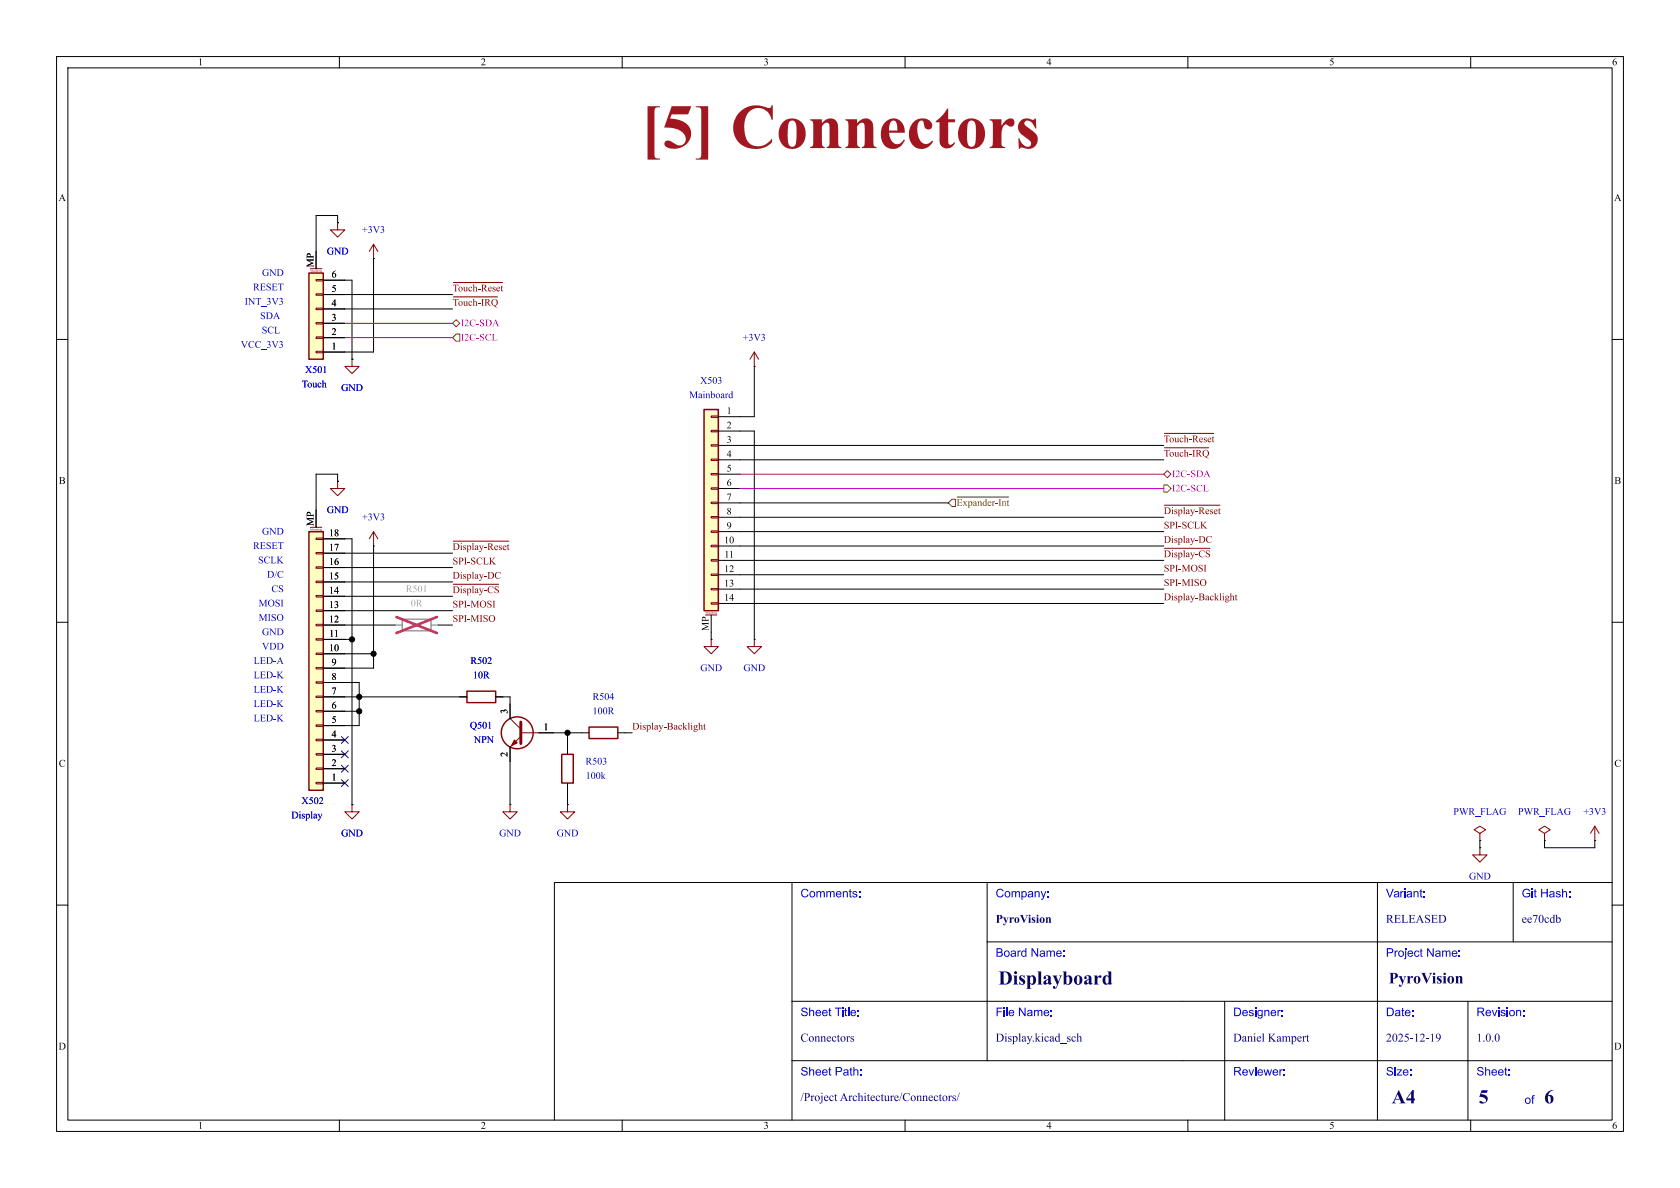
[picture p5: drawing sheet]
<svg xmlns="http://www.w3.org/2000/svg" width="297mm" height="210mm" viewBox="0 0 297 210" stroke-linecap="round" stroke-linejoin="round" font-family="sans-serif">
<g fill="none" stroke="#000" stroke-width=".18">
<path d="M10 10h277v190h-277zM12 12h273v186h-273zM60 10v2M110 10v2M160 10v2M210 10v2M260 10v2M10 60h2M285 60h2M10 110h2M285 110h2M140 156v42"/>
<path d="M174.5 156v31.5M243.5 156v42M267.5 156v10.5M285 156h-187v42M10 160h2M140 177h145M174.5 166.5h110.5M216.5 177v21M259.5 177v21M285 160h2M60 198v2M110 198v2"/>
<path d="M140 187.5h145M160 198v2M210 198v2M260 198v2"/>
</g>
<path d="M54.6 48.3h2.5v15.2h-2.5z" fill="#ffffc2"/>
<g fill="none" stroke="#840000" stroke-width=".25">
<path d="M54.6 48.3h2.5v15.2h-2.5zM82.5 122.2h5.1v2h-5.1zM104.1 128.5h5.1v2.1h-5.1z"/>
<circle cx="91.4" cy="129.5" r="2.82"/>
</g>
<g fill="none" stroke="#840000" stroke-width=".18">
<path d="M59.7 39.4v1.2h1.3l-1.3 1.3-1.3-1.3h1.3M54.9 47.5h2M55.9 59.6h1.2v.2h-1.2zM55.9 57h1.2v.3h-1.2zM55.9 54.5h1.2v.2h-1.2zM55.9 51.9h1.2v.3h-1.2zM55.9 49.4h1.2v.3h-1.2zM66 43.2l-.7 1.3M66 43.2l.8 1.3M66 43.2v2.5M55.9 62.1h1.2v.3h-1.2zM133.3 62.2l-.7 1.3"/>
<path d="M133.3 62.2l.8 1.3M133.3 62.2v2.6M125.7 113v1.3h1.3l-1.3 1.3-1.2-1.3h1.2M133.3 113v1.3h1.3l-1.3 1.3-1.2-1.3h1.2M90.2 127l1.9 1.9M92.1 129.5h3.1M92.1 130.2l-1.9 1.9M62.2 142.2v1.3h1.3l-1.3 1.3-1.2-1.3h1.2M90.2 142.2v1.3h1.2l-1.2 1.3-1.3-1.3h1.3M100.3 142.2v1.3h1.3l-1.3 1.3-1.2-1.3h1.2"/>
</g>
<g fill="none" stroke="#000" stroke-width=".18">
<path d="M59.7 39.4h.1M55.9 44.5v3M57.1 59.7h3.9M57.1 57.2h3.9M57.1 54.6h3.9M57.1 52.1h3.9M57.1 49.5h3.9M66 45.7h.1M57.1 62.2h3.9M133.3 64.8h.1M125.7 113h.1M133.3 113h.1"/>
<path d="M81.3 123.2h1.2M87.6 123.2h1.3M90.2 124.5v2.5M90.2 132.1v2.5M95.2 129.5h2.6M102.9 129.5h1.2M109.2 129.5h1.3M62.2 142.2h.1M90.2 142.2h.1M100.3 142.2h.1"/>
</g>
<path d="M71.1 109.5h5.1v2h-5.1z" fill="none" stroke="#9c9b98" stroke-width=".25"/>
<path d="M69.8 110.5h1.3M76.2 110.5h1.3" fill="none" stroke="#7a7a77" stroke-width=".18"/>
<path d="M70.1 109.1l7.1 2.8M77.2 109.1l-7.1 2.8" fill="none" stroke="#e12e31" stroke-width=".46"/>
<path d="M92.1 127.6v3.8" fill="none" stroke="#840000" stroke-width=".51"/>
<path d="M90.9 130.8l.5 .5-1 .5z" fill="#840000" stroke="#840000" stroke-width=".18"/>
<path d="M54.6 94h2.5v45.7h-2.5z" fill="#ffffc2"/>
<path d="M54.6 94h2.5v45.7h-2.5zM99.3 133.4h2v5h-2z" fill="none" stroke="#840000" stroke-width=".25"/>
<g fill="none" stroke="#840000" stroke-width=".18">
<path d="M62.2 63.5v1.3h1.3l-1.3 1.2-1.2-1.2h1.2M54.9 93.2h2M55.9 97.7h1.2v.2h-1.2zM55.9 95.1h1.2v.3h-1.2zM59.7 85.1v1.3h1.3l-1.3 1.2-1.3-1.2h1.3M66 94l-.7 1.3M66 94l.8 1.3M66 94v2.5M55.9 118h1.2v.2h-1.2zM55.9 115.4h1.2v.3h-1.2zM55.9 112.9h1.2v.3h-1.2zM55.9 110.4h1.2v.2h-1.2z"/>
<path d="M55.9 107.8h1.2v.3h-1.2zM55.9 105.3h1.2v.2h-1.2zM55.9 102.7h1.2v.3h-1.2zM55.9 100.2h1.2v.3h-1.2zM55.9 138.3h1.2v.3h-1.2zM55.9 135.8h1.2v.2h-1.2zM55.9 133.2h1.2v.3h-1.2zM55.9 130.7h1.2v.2h-1.2zM55.9 128.1h1.2v.3h-1.2zM55.9 125.6h1.2v.3h-1.2zM55.9 123.1h1.2v.2h-1.2zM55.9 120.5h1.2v.3h-1.2z"/>
<path d="M261.6 149.9v1.2h1.3l-1.3 1.3-1.3-1.3h1.3M273 147.3l1.1-.6-1.1-.6-1 .6 1 .6v1.3M281.9 146.1l-.7 1.2M281.9 146.1l.8 1.2M281.9 146.1v2.5"/>
</g>
<g fill="none" stroke="#000" stroke-width=".18">
<path d="M62.2 63.5h.1M55.9 90.2v3M57.1 97.8h3.9M57.1 95.3h3.9M59.7 85.1h.1M66 96.5h.1M57.1 118.1h3.9M57.1 115.6h3.9M57.1 113h3.9M57.1 110.5h3.9M57.1 108h3.9M57.1 105.4h3.9"/>
<path d="M57.1 102.9h3.9M57.1 100.3h3.9M57.1 138.4h3.9M57.1 135.9h3.9M57.1 133.4h3.9M57.1 130.8h3.9M57.1 128.3h3.9M57.1 125.7h3.9M57.1 123.2h3.9M57.1 120.7h3.9M100.3 132.1v1.3M100.3 138.4v1.3"/>
<path d="M261.6 149.9h.1M273 148.6h.1M281.9 148.6h.1"/>
</g>
<path d="M124.5 72.4h2.5v35.6h-2.5z" fill="#ffffc2"/>
<path d="M124.5 72.4h2.5v35.6h-2.5z" fill="none" stroke="#840000" stroke-width=".25"/>
<g fill="none" stroke="#840000" stroke-width=".18">
<path d="M80.1 49.9h8.7M80.1 52.5h7.9M125.7 73.5h1.3v.3h-1.3zM125.7 76.1h1.3v.2h-1.3zM125.7 78.6h1.3v.3h-1.3zM205.9 79.2h7.8M205.9 76.6h8.7M80.1 95.7h9.9M125.7 81.2h1.3v.2h-1.3zM125.7 83.7h1.3v.2h-1.3zM125.7 86.2h1.3v.3h-1.3zM125.7 88.8h1.3v.2h-1.3z"/>
<path d="M125.7 91.3h1.3v.3h-1.3zM125.7 93.9h1.3v.2h-1.3zM125.7 96.4h1.3v.2h-1.3zM125.7 98.9h1.3v.3h-1.3zM205.9 96.9h8M205.9 89.3h9.8M80.1 103.3h8.1M124.7 108.7h2M125.7 101.5h1.3v.2h-1.3zM125.7 104h1.3v.3h-1.3zM125.7 106.6h1.3v.2h-1.3zM261.6 147.3l1-.6-1-.6-1 .6 1 .6v1.3"/>
</g>
<g fill="none" stroke="#000" stroke-width=".18">
<path d="M59.7 39.4h.1M59.7 39.4v-1.3h-3.8v9.4M57.1 49.5h5.1v14M57.1 52.1h22.9M57.1 54.6h22.9M57.1 59.7h3.9M57.1 57.2h3.9M66 45.7v16.5h-8.9M62.2 63.5h.1M127 76.2h6.3v36.8M127 78.7h78.7M133.3 64.8v8.9h-6.3"/>
<path d="M57.1 95.3h5.1v46.9M57.1 97.8h22.9M59.7 85.1h.1M59.7 85.1v-1.3h-3.8v9.4M66 96.5v21.6h-8.9M127 81.3h78.7M127 83.8h3.8M127 86.4h3.8M127 88.9h40.6M127 91.4h78.7M127 94h78.7M127 96.5h78.7"/>
<path d="M127 99.1h78.7M57.1 105.4h22.9M57.1 115.6h8.9M57.1 110.5h12.7M57.1 113h5.1M57.1 102.9h22.9M57.1 100.3h22.9M57.1 108h22.9M77.5 110.5h2.5M125.7 108.7v4.3M127 101.6h78.7M127 104.1h78.7"/>
<path d="M127 106.7h78.7M57.1 123.2h25.4M57.1 120.7h6.4v7.6h-6.4M57.1 125.7h6.4M57.1 138.4h3.9M57.1 135.9h3.9M57.1 133.4h3.9M57.1 130.8h3.9M87.6 123.2h2.6v3.8M90.2 132.1v10.1M95.2 129.5h7.7M100.3 129.5v2.6"/>
<path d="M100.3 139.7v2.5M110.5 129.5h1.3M62.2 142.2h.1M261.6 148.6h.1M261.6 148.6v1.3M273 148.6v1.3h8.9v-1.3"/>
</g>
<path d="M80 57.2l.6-.7 .7 .7-.7 .6zM80.6 59.1h.7v1.2h-.7l-.6-.6zM168.3 88.3h.6v1.2h-.6l-.7-.6zM169.2 87.9h9.1M205.7 85.7h.7l.6 .7-.6 .6h-.7zM205.7 83.8l.7-.6 .6 .6-.6 .7z" fill="none" stroke="#725600" stroke-width=".18"/>
<path d="M61 57.2h19M61 59.7h19M130.8 86.4h74.9M130.8 83.8h74.9" fill="none" stroke="#c200c2" stroke-width=".18"/>
<path d="M60.4 130.2l1.2 1.2M60.4 137.8l1.2 1.2M60.4 132.7l1.2 1.3M60.4 135.3l1.2 1.2M61.6 130.2l-1.2 1.2M61.6 137.8l-1.2 1.2M61.6 132.7l-1.2 1.3M61.6 135.3l-1.2 1.2" fill="none" stroke="#000084" stroke-width=".18"/>
<g fill="#000" stroke="#000" stroke-width=".18">
<circle cx="62.2" cy="113" r=".46"/>
<circle cx="66" cy="115.6" r=".46"/>
<circle cx="63.5" cy="123.2" r=".46"/>
<circle cx="63.5" cy="125.7" r=".46"/>
<circle cx="100.3" cy="129.5" r=".46"/>
</g>
<text font-size="11.1" fill="#a21622" x="113.3" y="29.1">[5] Connectors</text>
<g font-size="3.5" fill="#00007f">
<text x="176.5" y="174.9">Displayboard</text>
<text x="246" y="195.9">A4</text>
<text x="261.4" y="196">5</text>
<text x="273" y="196">6</text>
</g>
<text font-size="2.8" fill="#00007f" x="245.5" y="174.6">PyroVision</text>
<g font-size="2.1" fill="#00f">
<text x="141.5" y="159.2">Comments:</text>
<text x="176" y="159.2">Company:</text>
<text x="245" y="159.2">Variant:</text>
<text x="269" y="159.2">Git Hash:</text>
<text x="176" y="169.7">Board Name:</text>
<text x="245" y="169.7">Project Name:</text>
<text x="141.5" y="180.2">Sheet Title:</text>
<text x="176" y="180.2">File Name:</text>
<text x="218" y="180.2">Designer:</text>
<text x="245" y="180.2">Date:</text>
<text x="261" y="180.2">Revision:</text>
<text x="141.5" y="190.7">Sheet Path:</text>
<text x="218" y="190.7">Reviewer:</text>
<text x="245" y="190.7">Size:</text>
<text x="261" y="190.7">Sheet:</text>
<text x="269.5" y="195.7">of</text>
</g>
<g font-size="2.1" fill="#00007f">
<text x="176" y="163.7">PyroVision</text>
<text x="245" y="163.7">RELEASED</text>
<text x="269" y="163.7">ee70cdb</text>
<text x="141.5" y="184.7">Connectors</text>
<text x="176" y="184.7">Display.kicad_sch</text>
<text x="218" y="184.7">DanielKampert</text>
<text x="245" y="184.7">2025-12-19</text>
<text x="261" y="184.7">1.0.0</text>
<text x="141.5" y="195.2">/ProjectArchitecture/Connectors/</text>
</g>
<g font-size="1.8">
<text x="35" y="12">1</text>
<text x="85" y="12">2</text>
<text x="135" y="12">3</text>
<text x="185" y="12">4</text>
<text x="235" y="12">5</text>
<text x="285" y="12">6</text>
<text x="10.3" y="36">A</text>
<text x="285.3" y="36">A</text>
<text x="55.6" y="47.3" transform="rotate(-90 55.6 47.3)">MP</text>
<text x="58.6" y="51.8">5</text>
<text x="58.6" y="49.3">6</text>
<text x="58.6" y="59.4">2</text>
<text x="58.6" y="56.9">3</text>
<text x="58.6" y="54.4">4</text>
<text x="58.6" y="62">1</text>
<text x="128.5" y="73.4">1</text>
<text x="128.5" y="75.9">2</text>
<text x="128.5" y="78.5">3</text>
<text x="128.5" y="81">4</text>
<text x="128.5" y="83.6">5</text>
<text x="10.4" y="86">B</text>
<text x="128.5" y="86.1">6</text>
<text x="128.5" y="88.6">7</text>
<text x="285.4" y="86">B</text>
<text x="55.6" y="93" transform="rotate(-90 55.6 93)">MP</text>
<text x="58.2" y="95">18</text>
<text x="128.5" y="91.2">8</text>
<text x="128.5" y="93.7">9</text>
<text x="58.2" y="100.1">16</text>
<text x="58.2" y="97.5">17</text>
<text x="128" y="96.3">10</text>
<text x="128" y="101.3">12</text>
<text x="128" y="98.8">11</text>
<text x="58.2" y="107.7">13</text>
<text x="58.2" y="105.2">14</text>
<text x="58.2" y="102.6">15</text>
<text x="128" y="103.9">13</text>
<text x="128" y="106.4">14</text>
<text x="58.2" y="110.2">12</text>
<text x="58.2" y="112.8">11</text>
<text x="125.5" y="111.5" transform="rotate(-90 125.5 111.5)">MP</text>
<text x="58.2" y="115.3">10</text>
<text x="58.6" y="117.9">9</text>
<text x="58.6" y="125.5">6</text>
<text x="58.6" y="122.9">7</text>
<text x="58.6" y="120.4">8</text>
<text x="58.6" y="130.6">4</text>
<text x="58.6" y="128">5</text>
<text x="89.9" y="126.2" transform="rotate(-90 89.9 126.2)">3</text>
<text x="96.1" y="129.3">1</text>
<text x="10.4" y="136">C</text>
<text x="58.6" y="135.6">2</text>
<text x="58.6" y="133.1">3</text>
<text x="89.9" y="133.8" transform="rotate(-90 89.9 133.8)">2</text>
<text x="285.4" y="136">C</text>
<text x="58.6" y="138.2">1</text>
<text x="10.3" y="186">D</text>
<text x="285.3" y="186">D</text>
<text x="35" y="200">1</text>
<text x="85" y="200">2</text>
<text x="135" y="200">3</text>
<text x="185" y="200">4</text>
<text x="235" y="200">5</text>
<text x="285" y="200">6</text>
</g>
<g font-size="1.8" fill="#0000c2">
<text x="64" y="41.6">+3V3</text>
<text x="57.8" y="45.4">GND</text>
<text x="44.7" y="51.5">RESET</text>
<text x="46.3" y="49">GND</text>
<text x="43.3" y="54.1">INT_3V3</text>
<text x="46" y="56.6">SDA</text>
<text x="46.3" y="59.2">SCL</text>
<text x="42.6" y="61.7">VCC_3V3</text>
<text x="131.3" y="60.7">+3V3</text>
<text x="53.3" y="68.9">Touch</text>
<text x="53.9" y="66.4">X501</text>
<text x="60.3" y="69.6">GND</text>
<text x="121.8" y="70.8">Mainboard</text>
<text x="123.8" y="68.3">X503</text>
<text x="46.3" y="94.7">GND</text>
<text x="57.8" y="91.2">GND</text>
<text x="64" y="92.4">+3V3</text>
<text x="44.7" y="97.3">RESET</text>
<text x="45.6" y="99.8">SCLK</text>
<text x="45.7" y="107.4">MOSI</text>
<text x="47.2" y="102.3">D/C</text>
<text x="48" y="104.9">CS</text>
<text x="45.7" y="110">MISO</text>
<text x="46.3" y="112.5">GND</text>
<text x="44.8" y="117.6">LED-A</text>
<text x="46.3" y="115">VDD</text>
<text x="83.2" y="117.8">R502</text>
<text x="123.8" y="119.1">GND</text>
<text x="131.4" y="119.1">GND</text>
<text x="44.8" y="120.1">LED-K</text>
<text x="44.8" y="125.2">LED-K</text>
<text x="44.8" y="122.7">LED-K</text>
<text x="83.6" y="120.4">10R</text>
<text x="104.8" y="124.2">R504</text>
<text x="44.8" y="127.7">LED-K</text>
<text x="83.1" y="129.3">Q501</text>
<text x="83.8" y="131.8">NPN</text>
<text x="104.8" y="126.7">100R</text>
<text x="103.5" y="135.6">R503</text>
<text x="53.3" y="142.6">X502</text>
<text x="103.5" y="138.1">100k</text>
<text x="51.5" y="145.1">Display</text>
<text x="60.3" y="148.3">GND</text>
<text x="88.2" y="148.3">GND</text>
<text x="98.4" y="148.3">GND</text>
<text x="256.9" y="144.5">PWR_FLAG</text>
<text x="268.4" y="144.5">PWR_FLAG</text>
<text x="279.9" y="144.5">+3V3</text>
<text x="259.7" y="155.9">GND</text>
</g>
<g font-size="1.8" fill="#840000">
<text x="80" y="51.7">~{Touch-Reset}</text>
<text x="80" y="54.3">~{Touch-IRQ}</text>
<text x="205.7" y="80.9">~{Touch-IRQ}</text>
<text x="205.7" y="78.4">~{Touch-Reset}</text>
<text x="205.7" y="93.6">SPI-SCLK</text>
<text x="205.7" y="91.1">~{Display-Reset}</text>
<text x="80" y="100">SPI-SCLK</text>
<text x="80" y="97.4">~{Display-Reset}</text>
<text x="205.7" y="96.2">Display-DC</text>
<text x="205.7" y="98.7">~{Display-CS}</text>
<text x="205.7" y="101.3">SPI-MOSI</text>
<text x="80" y="107.6">SPI-MOSI</text>
<text x="80" y="105.1">~{Display-CS}</text>
<text x="80" y="102.5">Display-DC</text>
<text x="205.7" y="103.8">SPI-MISO</text>
<text x="205.7" y="106.3">Display-Backlight</text>
<text x="80" y="110.1">SPI-MISO</text>
<text x="111.8" y="129.2">Display-Backlight</text>
</g>
<g font-size="1.8" fill="#c200c2">
<text x="81.5" y="58.1">I2C-SDA</text>
<text x="81.5" y="60.7">I2C-SCL</text>
<text x="207.2" y="87.3">I2C-SCL</text>
<text x="207.2" y="84.8">I2C-SDA</text>
</g>
<text font-size="1.8" fill="#725600" x="169.1" y="89.9">~{Expander-Int}</text>
<g font-size="1.8" fill="#abaaa8">
<text x="71.7" y="105.1">R501</text>
<text x="72.6" y="107.7">0R</text>
</g>
<g font-size=".5" fill="#840000">
<text x="54.8" y="48.2">Mounting</text>
<text x="54.8" y="93.9">Mounting</text>
<text x="124.7" y="108.6">Mounting</text>
</g>
</svg>
